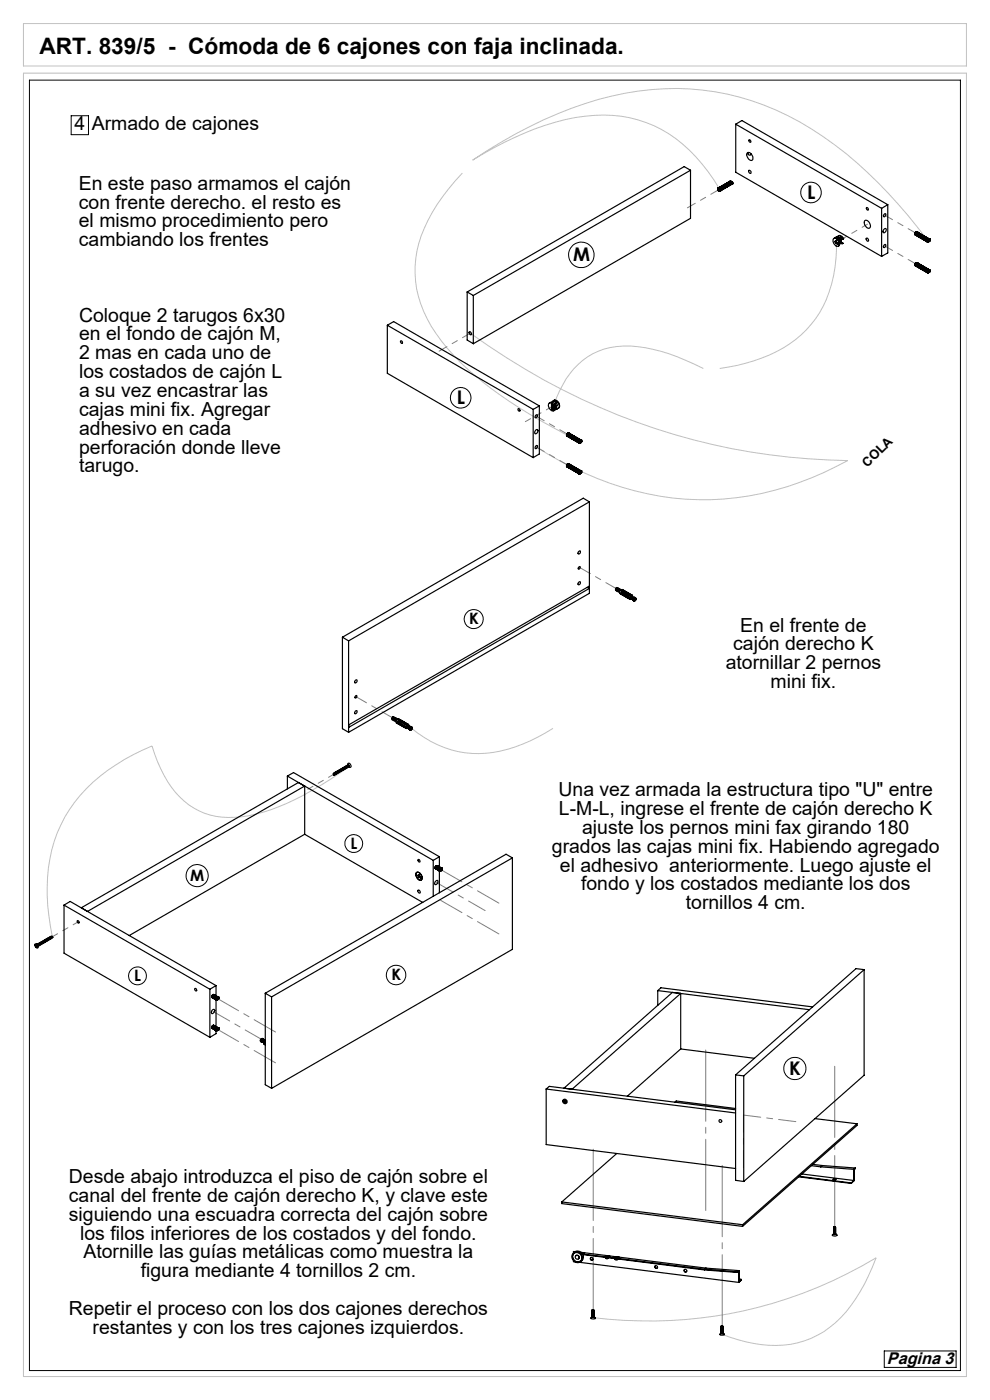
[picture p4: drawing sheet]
<svg xmlns="http://www.w3.org/2000/svg" width="210mm" height="297mm" viewBox="0 0 210 297" stroke-linecap="round" stroke-linejoin="round" font-family="sans-serif">
<path d="M5 15.5h200v276.5h-200zM5 5h200v9h-200zM98.1 36.7a35.2 35.2 0 0 0-9.7 16.6 23 23 0 0 0 5.2 19 66.4 66.4 0 0 0 18.9 15.7l4.9 2.8 5.4 2.8M152.7 40.2a31.4 31.4 0 0 0-15.6-14.2 30.5 30.5 0 0 0-19.3-.1 71.3 71.3 0 0 0-17.5 8.1 88.4 88.4 0 0 1 32.2-14.2 54.1 54.1 0 0 1 42.1 9.2 96.4 96.4 0 0 1 22.1 21.9M177.4 50.6a27.7 27.7 0 0 1-4.4 17 25.3 25.3 0 0 1-14.8 9.4l-5.5 1.2M99.8 70.7a138 138 0 0 0 80 27 61.1 61.1 0 0 1-39.8 7.6 71.3 71.3 0 0 1-26.2-10.4M149.2 78.2a39.4 39.4 0 0 0-15.5-4.8 14.6 14.6 0 0 0-14.4 8.3l-1.3 2.8-.6 1.5M87.2 154.4a21.8 21.8 0 0 0 23.6 3.5 40.4 40.4 0 0 0 6.5-3.4M74.3 162.5a64.6 64.6 0 0 1-18.5 9.8 18.7 18.7 0 0 1-13.6-.3 17.5 17.5 0 0 1-8.1-8.9l-1.9-4.8a36.7 36.7 0 0 0-18.4 15 33.3 33.3 0 0 0-3.4 21l.7 4.5M125.5 279.5a93.3 93.3 0 0 0 60.3-12.7 35.8 35.8 0 0 1-8.6 13.8 19.6 19.6 0 0 1-17.3 4.4 37.5 37.5 0 0 1-7-2" fill="none" stroke="#c0c0c0" stroke-width=".21"/>
<g fill="none" stroke="#000" stroke-width=".21">
<path d="M6.2 17h197.5v273.8h-197.5zM15.1 24.5h3.7v4.1h-3.7zM187.6 286.6h15.2v3.5h-15.2z"/>
<circle cx="123.3" cy="54.1" r="2.7"/>
<circle cx="172" cy="40.8" r="2.17"/>
<circle cx="97.7" cy="84.4" r="2.19"/>
<circle cx="100.5" cy="131.3" r="2.02"/>
<circle cx="75" cy="179" r="1.88"/>
<circle cx="41.8" cy="185.7" r="2.35"/>
<circle cx="29.2" cy="207" r="1.89"/>
<circle cx="84" cy="206.8" r="2.07"/>
<circle cx="168.6" cy="226.7" r="2.35"/>
</g>
<path d="M149.7 256.8v-34.1M125.8 277.9v-34.1M177.1 260.3v-34.1M153.2 281.3v-34.1" fill="none" stroke="#808080" stroke-width=".21" stroke-dasharray="15.2 1.3 1.3 1.3" stroke-dashoffset=".1"/>
<path d="M157.7 236.6v11.1M168.8 238l-11.1-1.4" fill="none" stroke="#808080" stroke-width=".21" stroke-dasharray="15.2 1.3 1.3 1.3" stroke-dashoffset="11.5"/>
<path d="M111.4 89.4l5.6-3.1M70.8 164.3l-5.5 3.1M16.6 195.6l-5.5 3.1" fill="none" stroke="#808080" stroke-width=".21" stroke-dasharray="15.2 1.3 1.3 1.3" stroke-dashoffset="14"/>
<path d="M93.5 191l12.3 7.1M93.5 184.5l12.3 7.1M46.1 211.8l12.4 7.1M46.1 218.3l12.4 7.2" fill="none" stroke="#808080" stroke-width=".21" stroke-dasharray="15.2 1.3 1.3 1.3" stroke-dashoffset="10"/>
<path d="M92.6 187.2l10.3 6M45.2 214.6l10.3 5.9" fill="none" stroke="#808080" stroke-width=".21" stroke-dasharray="15.2 1.3 1.3 1.3" stroke-dashoffset="11.2"/>
<path d="M152.4 40.3l-6.6 3.8M187.7 52.2l6.6 3.8M194.3 49.5l-6.6-3.9M99.8 70.7l-6.7 3.8M113.8 88.3l6.6 3.8M113.8 94.8l6.6 3.9" fill="none" stroke="#808080" stroke-width=".21" stroke-dasharray="15.2 1.3 1.3 1.3" stroke-dashoffset="13.3"/>
<path d="M184 47.6l-5.6 3.2" fill="none" stroke="#808080" stroke-width=".21" stroke-dasharray="15.2 1.3 1.3 1.3" stroke-dashoffset="13.9"/>
<path d="M130.8 124.9l-7.8-4.5M75.5 147.8l7.8 4.5" fill="none" stroke="#808080" stroke-width=".21" stroke-dasharray="15.2 1.3 1.3 1.3" stroke-dashoffset="12.7"/>
<g fill="none" stroke="#000" stroke-width=".25">
<path d="M146.5 36.1l-46.1 26.6M146.5 36.1v10.2l-46.1 26.6M146.5 36.1l-1.4-.8-46 26.6M152.3 40h.1M152.3 40l-.1 .2M152.3 39.9v.1M152.3 39.9h.1M152.4 39.9h-.1M152.4 39.9v.1M152.4 39.9h.1M152.4 40h.1M152.5 40h.1"/>
<path d="M154.8 38.4h.1M154.9 38.4h.1M154.9 38.4l-2.6 1.5M154.9 38.4l-2.5 1.5M155 38.4v.1M155 38.4l-2.6 1.5M155 38.5h.1M155.1 38.5h.1M155 38.5l-2.6 1.5M155 38.5l-2.5 1.5M155.1 38.5l-2.6 1.5M155.1 38.5l.1 .1"/>
<path d="M155.1 38.5v.1M155.1 38.6h.1M155.1 38.6l-2.5 1.4M155.2 38.6h.1M155.2 38.6l-2.6 1.5M155.2 38.6l-2.6 1.4M155.2 38.6v.1M155.2 38.7h.1M155.2 39.1h.1M155.2 38.7l-2.5 1.5M155.2 38.7l-2.6 1.5M155.2 39.1l-2.5 1.5"/>
<path d="M155.3 38.8h.1M155.3 38.8v.1M155.3 39h.1M155.3 38.7v.1M155.3 38.8l-2.6 1.5M155.3 38.7l-2.6 1.5M155.3 38.8l-2.6 1.4M155.3 38.9h.1M155.3 38.9l-2.6 1.5M155.3 38.9l-2.5 1.5M155.3 39l-2.6 1.5M156.1 26.3v10.2l30.9 17.9"/>
<path d="M156.1 26.3l30.9 17.9M156.1 26.3l1.3-.7 30.9 17.8M158.5 32.4a1.05 1.05 0 0 1 1 .5 1.05 1.05 0 0 1 0 1.1 1.14 1.14 0 0 1-1-1.6zM158.8 32.3a.33 .33 0 0 0 .1 .6 .33 .33 0 0 0 .4-.2M158.9 36.1a.36 .36 0 0 1 .4 .2 .36 .36 0 0 1-.2 .5l-.2-.3zM158.9 29.6a.33 .33 0 0 1 .3 .2 .33 .33 0 0 1-.1 .4l-.2-.2zM152.2 40.1h.1M152.2 40v.1M152.2 40.2h.1M152.2 40h.1M152.3 40.1a.23 .23 0 0 1 .3 .1 .23 .23 0 0 1-.2 .3zM152.3 40.3h.1"/>
<path d="M152.3 40.4h.1M152.4 40.5h.1M152.5 40.5v.1M152.5 40.5h.1M152.5 40.6h.1M152.6 40.1h.1M152.6 40.6h.1M152.6 40h.1M152.6 40v.1M152.6 40.1l.1 .1M152.6 40.2h.1M152.6 40.5h.1"/>
<path d="M152.6 40.1v.1M152.6 40.5v.1M152.6 40.5l.1 .1M152.7 40.2v.1M152.7 40.5h.1M152.7 40.2h.1M152.7 40.3v.1M152.7 40.4h.1M152.7 40.3h.1M152.7 40.3v.2M152.7 40.5h-.1M152.8 40.4h-.1"/>
<path d="M176.9 50.6a1.12 1.12 0 0 1 1 1.6 .99 .99 0 0 1-1.2-1.2zM177.1 50.5l.5-.1-.7 .2M177.1 51.3l.2 .1M177.2 51.2v.1M177.2 51.3l.2 .1M177.2 51.3h-.1M177.2 50.4a.78 .78 0 0 1 1.3 .5l-.3 .1M177.3 51.3l-.2-.1v.1M177.3 51.3v-.2l.1 .6-.1-.1M177.3 51.4v.2M177.4 51.6h.1M177.4 51.2l-.1 .1"/>
<path d="M177.4 51.4h-.1M177.4 51.6h-.1M177.4 51.4l.2 .1M177.4 51.5l.2 .1zM177.7 50.2a.52 .52 0 0 1 .9 .2l.2 .3M177.7 50.4l.5 .6M177.7 50.4l-.3 .2a1.03 1.03 0 0 1 .4 1.6M177.7 51.4l.3 .3-.3 .1zM177.7 50.4v.3l.5 .3M177.8 51.5v.2M177.8 51.7h.1M177.8 51.7l-.1 .1"/>
<path d="M177.8 50.1a.83 .83 0 0 1 1.2 .5l-.2 .1M177.9 50.9v.2M178.2 51l-.3 .1M178.3 51.6l.4 .1M178.3 51.6l-.2 .1M178.3 50.6v-.2l.5 .3M178.3 51.4v.2M178.3 51.4l.4 .3M178.4 51.4l.5 .2-.2 .1M178.4 50.5v.3M178.4 50.9v.5M178.4 51.4h-.1"/>
<path d="M183.4 46.8a1 1 0 0 1 1.1 .5 1 1 0 0 1-.1 1.1 1.19 1.19 0 0 1-1-1.6zM183.7 50.6a.34 .34 0 0 1 .5 .1 .34 .34 0 0 1-.2 .5zM183.8 44a.33 .33 0 0 1 .4 .2 .33 .33 0 0 1-.1 .4l-.3-.2zM187 44.2v10.2M187.5 52l.2-.1a.3 .3 0 0 1 .1 .4 .3 .3 0 0 1-.4 0zM187.5 45.5l.2-.2a.3 .3 0 0 1 .1 .5 .3 .3 0 0 1-.4 0zM187.5 48.6a.27 .27 0 0 1 .4-.1 .27 .27 0 0 1 .1 .4 .35 .35 0 0 1-.3 .4 .35 .35 0 0 1-.4-.2zM188.3 43.4l-1.3 .8M188.3 43.4v10.3l-1.3 .7M194.1 49.6l2.5 1.4M194.1 49.6h.1M194.1 49.7l2.5 1.5"/>
<path d="M194.1 49.5h.1M194.1 49.6v.1M194.1 49.7h.1M194.1 56.1l2.6 1.5M194.1 56.1h.1M194.1 56.2v.1M194.1 56v.1M194.1 49.5v.2M194.1 49.8h.1M194.1 56v.2M194.1 56.3h.1M194.1 49.8l2.6 1.5"/>
<path d="M194.1 49.5l2.6 1.5M194.1 49.5v.1M194.1 49.6l2.5 1.5M194.1 49.7l2.5 1.4M194.1 56l2.6 1.5M194.1 56h.1M194.1 56.1l2.5 1.5M194.1 56.2l2.5 1.5M194.1 56.3l2.5 1.4M194.1 56.3l2.6 1.5M194.1 49.5l2.6 1.4M194.1 56.3l2.6 1.6"/>
<path d="M194.1 49.4l2.6 1.5M194.1 49.4h.1M194.1 49.4v.1M194.1 55.9l2.6 1.6M194.1 55.9h.1M194.1 55.9v.1M194.2 49.4h.1M194.2 49.4h-.1M194.2 55.9h.1M194.2 55.9h-.1M194.2 49.4l-.1 .1M194.2 55.9l-.1 .1"/>
<path d="M194.2 49.4l2.5 1.5M194.2 55.9l2.5 1.5M194.2 49.3v.1M194.2 49.3h.1M194.2 55.8h.1M194.2 49.4l2.5 1.4M194.2 49.3l2.6 1.5M194.2 55.8v.1M194.2 55.8l2.6 1.5M194.3 49.2h.1M194.3 55.8h-.1M194.3 55.8h.1"/>
<path d="M194.3 49.3l2.5 1.5M194.3 49.2v.1M194.3 49.2l2.6 1.5M194.3 55.8l2.5 1.5M194.3 55.8l2.6 1.5M194.3 49.2l-.1 .1M194.3 55.7h.1M194.4 49.2l2.5 1.5M194.4 49.2l2.6 1.5M194.4 55.7l2.7 1.5M194.4 55.7l2.5 1.5M194.5 49.2h-.1"/>
<path d="M194.5 49.2l2.5 1.5M194.5 55.7l2.5 1.5M194.5 49.2h.1M194.5 49.2l2.6 1.5M194.5 55.7h-.1M194.5 55.7h.1M196.6 51.2h.1M196.6 51.1h.1M196.6 51v.1M196.6 51h.1M196.6 57.7l.1 .1M196.6 57.7h.1"/>
<path d="M196.6 57.6v.1M196.6 57.6h.1M196.6 51.1v.1M196.6 51.2l.1 .1M196.7 51.2v.1M196.7 51h.1M196.7 57.8h.1M196.7 57.5h.1M196.7 51h-.1M196.7 57.8v.1M196.7 51.3h.1M196.7 50.9v.1"/>
<path d="M196.7 50.9h.1M196.7 57.4h.1M196.7 57.4v.2M196.7 57.9h.2M196.7 50.8h.1M196.7 57.9h.1M196.8 50.8h-.1M196.8 57.3l-.1 .1M196.8 57.5l.2-.2a.24 .24 0 0 1 .1 .3 .24 .24 0 0 1-.4 .1zM196.8 57.3h.1M196.8 57.9h.1M196.8 50.8h.1"/>
<path d="M196.8 51.3h-.1M196.8 51.3h.1M196.8 57.8v.1M196.8 57.8l.1 .1M196.9 50.7h.1M196.9 50.8h.1a.24 .24 0 0 1 .1 .3 .24 .24 0 0 1-.4 0zM196.9 57.3h.1M196.9 50.7l-.1 .1M196.9 51.3h.1M196.9 57.8v.1M196.9 57.8h.1M196.9 57.2v.1"/>
<path d="M196.9 57.2h.1M197 50.7h.1M197 57.2h.1M197 57.8h.1M197 51.2l-.2 .1M197 57.8h-.2M197 50.7h-.1M197 57.2l-.2 .1M197 51.2h.1M197 57.7h.1M197.1 50.7h.1M197.1 51.1h.1"/>
<path d="M197.1 57.7h.1M197.1 50.7h-.1M197.1 51.1l-.1 .1M197.1 57.2v.1M197.1 57.3h.1M197.1 57.6h.1M197.1 50.8h.1M197.1 50.8v.1M197.1 50.9h.1M197.1 51h.1M197.1 57.3v.1M197.1 57.4h.1"/>
<path d="M197.1 57.5h.1M197.1 57.4v.1M82.2 69v10.2l30.9 17.9M82.2 69l30.9 17.9M82.2 69l1.3-.8 30.9 17.9M99.1 61.9l1.3 .8M99.1 61.9v10.2l1.3 .8M99.6 70.4a.4 .4 0 0 1 .3 .2 .4 .4 0 0 1 0 .4 .5 .5 0 0 1-.3-.6zM100.4 62.7v10.2M109.9 86.7a.29 .29 0 0 1 .3 .2 .29 .29 0 0 1 0 .3l-.3-.1zM113.1 86.9v10.2M113.6 94.6l.2-.1a.33 .33 0 0 1 .1 .4 .33 .33 0 0 1-.4 .2z"/>
<path d="M113.6 88.1l.2-.1a.3 .3 0 0 1 .1 .4 .3 .3 0 0 1-.4 .1zM113.7 91.2h.1a.34 .34 0 0 1 .4 .2 .34 .34 0 0 1-.2 .4l-.3 .2a.42 .42 0 0 1-.4-.4 .42 .42 0 0 1 .4-.4zM114.4 86.1l-1.3 .8M114.4 86.1v10.2l-1.3 .8M117.1 86.5l.6 .4 .3-.1-.5-.3M117.1 86.7l.6 .3-.3 .1M117.1 86.7l-.1 .1M117.4 85.1l.2-.2 .3 .1-.6 .1-.8 .4M117.4 86a.63 .63 0 0 0-.4-.5 .63 .63 0 0 0-.7 .2 1.09 1.09 0 0 0 1.2 1.4l-.5-.3M117.4 86l-.4-.2v1M117.5 84.9a1 1 0 0 1 1 .5 1 1 0 0 1-.1 1.2M117.5 86l-.3 .1-.1 .6"/>
<path d="M117.5 86.5l.2-.1 .5 .3M117.5 86v.5M117.7 85.6a.3 .3 0 0 1 .3 .3 .3 .3 0 0 1-.3 .3zM118 85a1.03 1.03 0 0 1 .4 1.6l-.4-.1v-.3M118 85l-.9 .5 .5 .5h-.2M118 85.5l.2 .5-.3 .3M118 85v.5M118 85.5l-.3 .1M118.2 86.7h-.1M118.2 86.7l-.3 .2M120.2 92.3l2.6 1.5M120.2 92.4l2.6 1.5"/>
<path d="M120.2 98.8l2.6 1.5M120.2 98.9l2.6 1.5M120.2 92.3h.1M120.2 98.8h.1M120.2 92.2h.1M120.2 92.4h.1M120.2 92.1v.1M120.2 98.7h.1M120.2 98.9h.1M120.2 92.2v.1M120.2 98.7v.1M120.2 92.1l2.6 1.5"/>
<path d="M120.2 92.1h.1M120.2 92.2l2.6 1.5M120.2 92.3v.1M120.2 98.7l2.6 1.5M120.2 98.7l2.5 1.5M120.2 98.8v.1M120.2 99h.1M120.2 92.2l2.6 1.4M120.2 92.4l2.6 1.6M120.2 92.5h.1M120.2 98.6v.1M120.2 98.6l2.6 1.5"/>
<path d="M120.2 98.6h.1M120.2 99l2.6 1.5M120.3 92.1h-.1M120.3 92l-.1 .1M120.3 98.6l-.1 .1M120.3 98.6h-.1M120.3 92.1l2.5 1.5M120.3 92l2.6 1.5M120.3 92h.1M120.3 98.6l2.5 1.5M120.3 98.5l2.6 1.5M120.3 98.5h.1"/>
<path d="M120.3 98.5v.1M120.3 92v.1M120.3 98.6h.1M120.3 92l2.5 1.5M120.3 98.6l2.5 1.4M120.3 92l2.6 1.4M120.4 91.9l-.1 .1M120.4 98.5h-.1M120.4 98.5l2.5 1.4M120.4 91.9l2.5 1.5M120.4 91.9h.1M120.4 98.4v.1"/>
<path d="M120.4 98.4l-.1 .1M120.4 91.9l2.6 1.4M120.4 98.4l2.6 1.5M120.5 91.9h.1M120.5 98.4h.1M120.5 91.8l2.7 1.5M120.5 98.4l2.7 1.5M120.5 91.8v.1M120.6 91.8l2.6 1.5M120.6 91.9h.1M120.6 98.4h.1M122.8 93.9h.1"/>
<path d="M122.8 93.8v.1M122.8 93.7v.1M122.8 93.7h.1M122.8 93.8h-.1M122.8 93.6h.1M122.8 94h.1M122.8 93.6v.3M122.8 93.9v.1M122.8 93.5v.1M122.8 93.9l.1 .1M122.8 93.5h.1M122.9 94h.1"/>
<path d="M122.9 93.4v.1M122.9 93.4h.1M122.9 93.5l-.1 .1M122.9 100h.1M122.9 100l-.1 .1M122.9 93.9h.1M122.9 93.9v.1M122.9 99.9h.1M123 93.5v-.1a.22 .22 0 0 1 .2 .4 .22 .22 0 0 1-.4 0zM123 99.9h-.1M123 99.9h.1M123 93.4h.2"/>
<path d="M123 93.9h-.1M123 93.3v.1M123 93.3h.1M123 93.9h.1M123 99.9h.2M123.1 93.3h.1M123.1 93.9h.1M123.1 99.9h.1M123.2 93.8h.1M123.2 99.8l-.2 .1M123.2 93.3h-.1M123.2 99.9l.1 .1"/>
<path d="M123.2 93.4h.1M123.2 93.7h.1M123.2 99.9h.1M123.2 93.3v.1M123.2 93.3l.1 .1M123.2 93.4v.1M123.2 93.5h.1M123.2 100h.1M123.2 93.5v.1M123.2 99.9v.2M123.3 93.6h-.1M123.3 93.4l-.1 .1"/>
<path d="M122.7 117l.2-.1a.3 .3 0 0 1 .2 .4 .3 .3 0 0 1-.5 .1zM122.7 100.2h.1M122.7 100.2l.1 .1M122.7 100.3h.1M122.8 100.4h.1M122.8 100.3h.1M122.8 100.2h.1M122.8 100.4l.2 .1M122.8 100.2v.2M122.8 100.4v.1M122.8 100.3v.1M122.8 100.5h.1"/>
<path d="M122.8 100.1v.1M122.8 100.1h.1M122.8 100v.1M122.9 100.5h.1M123 100a.22 .22 0 0 1 .2 .3 .22 .22 0 0 1-.4 0zM123 100.5h.1M123 100.4h.1M123 100.4v.1M123.1 100.4h.1M123.2 100.3h.1M123.2 100.2h.1M123.2 100.1h.1"/>
<path d="M123.3 100.1l-.1 .1M125 106.5l-1.3-.8-51.1 29.5M125 106.5l-51.1 29.5M125 106.5v19.4l-51.1 29.5M72.6 135.2l1.3 .8M72.6 135.2v19.4l1.3 .8M73.9 136v19.4M122.7 120.4l.2-.2a.29 .29 0 0 1 .1 .4 .29 .29 0 0 1-.3 .1zM122.7 123.5l.2-.1a.3 .3 0 0 1 .2 .5 .3 .3 0 0 1-.5 0zM124.6 124.6l.4 .2M130.8 124.7h.1M130.8 124.7l-.1 .3 .1 .2"/>
<path d="M130.8 124.7v-.1a.34 .34 0 0 0-.3 .4 .34 .34 0 0 0 .3 .3M130.8 124.7l.2 .1M131 125.3h.1M131 125.3h-.1a.27 .27 0 0 1 0-.3 .27 .27 0 0 1 .3-.1v-.1a.35 .35 0 0 0-.4 .2 .35 .35 0 0 0 .2 .4M131.3 125.6a.32 .32 0 0 1-.3-.4 .32 .32 0 0 1 .4-.3v.1a.26 .26 0 0 0-.3 .2 .26 .26 0 0 0 .1 .3l.2 .1M131.4 125l.2 .1M131.4 125l.1 .1M131.5 125.1l.2 .1M131.8 125.7l1.5 .8v.5l-1.5-.9zM131.9 125.7v.3M131.9 126l1.3 .8M131.9 126l-.1 .1"/>
<path d="M131.9 125.4l.4-.2 1.5 .9-.4 .2zM132.3 125.4l-.3 .1M132.3 125.4l1.3 .7M132.3 125.2v.2M134.1 126.3l.1 .4M134.1 126.3l-2.1-1.2a.55 .55 0 0 0-.4 .8l2 1.2M134.1 126.3a.6 .6 0 0 0-.5 .8M134.2 126.7v-.2a.31 .31 0 0 0-.5 .1 .31 .31 0 0 0 .2 .5l.1-.1-.4 .1M134.3 127.4l.1 .1M134.3 126.8l-.3-.2-.2 .1v.2l.4 .2M134.5 126.9a.21 .21 0 0 1 .3-.1 .21 .21 0 0 1 .1 .3 .29 .29 0 0 1-.2 .4 .29 .29 0 0 1-.3-.3zM134.6 127.2l.1 .1"/>
<path d="M134.7 126.7a.39 .39 0 0 0-.5 .2 .39 .39 0 0 0 .1 .5M134.7 127.2l-.2 .1h.2M134.7 127.3h.1M134.7 127.1h.1M134.7 127.2h.1M134.7 127h.2a.25 .25 0 0 1-.1 .3 .25 .25 0 0 1-.3 .1zM134.8 127l-.1 .2M134.8 127v.1M134.8 127.2v.1M134.8 127.1h.1M134.8 126.8a.39 .39 0 0 0-.5 .1 .39 .39 0 0 0 0 .5M134.9 127.1l-.1 .1"/>
<path d="M74 153.8l51-29.4v.4l-51 29.5zM75.4 150.9l.1-.1a.32 .32 0 0 1 .2 .4 .32 .32 0 0 1-.5 .1zM75.4 144.4l.1-.2a.33 .33 0 0 1 .2 .5 .33 .33 0 0 1-.5 .1zM75.4 147.6l.2-.1a.26 .26 0 0 1 .1 .4 .26 .26 0 0 1-.4 .1zM83.3 152.6v-.6a.37 .37 0 0 0-.3 .4 .37 .37 0 0 0 .3 .3M83.3 152.6h.1M83.3 152.1h.2M83.5 152.7a.25 .25 0 0 1 0-.3 .25 .25 0 0 1 .2-.1v-.1a.34 .34 0 0 0-.4 .3 .34 .34 0 0 0 .3 .4M83.5 152.7h.1M84 152.4a.24 .24 0 0 0-.3 .1 .24 .24 0 0 0 0 .4l.3 .1M84 152.4v-.1a.34 .34 0 0 0-.4 .3 .34 .34 0 0 0 .3 .4M84 152.4h.1l.1 .1"/>
<path d="M84 152.4v.1M84 152.5l.2 .1M84.3 153.1l1.5 .8v.4l-1.5-.8zM84.4 153.1v.3M84.4 153.4l1.4 .8M84.4 153.4l-.1 .1M84.5 152.8l.3-.2 1.5 .9-.3 .2zM84.8 152.7l-.3 .2M84.8 152.7l1.3 .9M84.8 152.6v.1M86.6 153.7l.1 .4M86.6 153.7l-2-1.2a.58 .58 0 0 0-.5 .8l2 1.2"/>
<path d="M86.6 153.7a.58 .58 0 0 0-.5 .8M86.7 154.1v-.2a.32 .32 0 0 0-.4 .1 .32 .32 0 0 0 .1 .5l.1-.1-.4 .1M86.8 154.8l.2 .1M86.9 154.2l-.5-.2-.1 .3 .4 .2M87.1 154.6l.1 .1M87.2 154.1a.4 .4 0 0 0-.4 .2 .4 .4 0 0 0 0 .5M87.2 154.4h.1a.22 .22 0 0 1 .1 .3 .22 .22 0 0 1-.3 0zM87.2 154.1a.43 .43 0 0 0-.4 .7M87.2 154.1l.1 .1M87.2 154.6l-.1 .1h.1M87.2 154.7l.1 .1M87.2 154.5h.1"/>
<path d="M87.2 154.6h.1M87.3 154.5v-.1l-.1 .2M87.3 154.6v.2M87.3 154.5h.1M87.3 154.2a.39 .39 0 0 1 .1 .5 .39 .39 0 0 1-.4 .2M87.3 154.2a.43 .43 0 0 0-.3 .7M87.4 154.5l-.1 .1M61 164.6l30.9 17.9M61 164.6l1.3-.7 30.9 17.8M61 164.6v2.8M64.6 177l25.1 14.4M64.6 166.8v10.2"/>
<path d="M64.6 177l-37.2 21.5M70.7 164.2l.2-.1 .1 .2h-.1M70.7 164.2l.2-.2a.23 .23 0 0 1 .2 .1 .23 .23 0 0 1 0 .3l-.1-.1M70.8 164.4h.1M70.8 164.4h.2M70.9 164a.25 .25 0 0 1 .3 0 .25 .25 0 0 1 .1 .3l-.2-.3M70.9 164.3l-.1 .1M70.9 164.3l.1 .1M71 164.4h-.2M71 164l.2 .2M71.1 163.9a.24 .24 0 0 1 .3 0 .24 .24 0 0 1 0 .3l-.1-.3M71.2 163.9l.1 .2"/>
<path d="M71.3 163.8a.24 .24 0 0 1 .3 0 .24 .24 0 0 1 0 .3l-.2-.3M71.3 163.8l.2 .2M71.5 163.7l.2 .2M71.6 163.7l.3 .2a.25 .25 0 0 0-.1-.3 .25 .25 0 0 0-.4 .1M71.7 163.6l.2 .2M71.8 163.5l.2 .4a.23 .23 0 0 0-.1-.3 .23 .23 0 0 0-.3 0M71.9 163.5l.1 .2M71.9 163.8h.1M72 163.4l.1 .4a.23 .23 0 0 0 0-.3 .23 .23 0 0 0-.3 0M72 163.4l.2 .2M72.1 163.3l.3 .4a.24 .24 0 0 0-.1-.4 .24 .24 0 0 0-.3 .1M72.2 163.3l.2 .2"/>
<path d="M72.2 163.6h.1M72.3 163.2l.2 .3a.24 .24 0 0 0 0-.3 .24 .24 0 0 0-.4 .1M72.4 163.2l.2 .2M72.5 163.1l.2 .3a.24 .24 0 0 0-.1-.3 .24 .24 0 0 0-.3 .1M72.5 163.1a.23 .23 0 0 1 .3-.1 .23 .23 0 0 1 0 .3l-.1-.2M72.6 163.1l.2 .2M72.7 162.9a.25 .25 0 0 1 .3 0 .25 .25 0 0 1 .1 .4l-.3-.4M72.7 163l.2 .2M72.8 163.3h-.1M72.8 162.8a.24 .24 0 0 1 .4 0 .24 .24 0 0 1 0 .4l-.2-.4M72.9 162.9l.2 .2M73.1 162.8l.2 .1"/>
<path d="M73.2 162.7l.2 .4a.23 .23 0 0 0-.1-.4 .23 .23 0 0 0-.3 .1M73.3 162.7l.1 .2M73.3 162.9v.1M73.4 162.6l.2 .3a.24 .24 0 0 0-.1-.3 .24 .24 0 0 0-.3 .1M73.4 162.6l.2 .2M73.6 162.5l.2 .3a.24 .24 0 0 0-.1-.3 .24 .24 0 0 0-.3 .1M73.6 162.5l.3 .1-.1 .1M73.7 162.4l.2 .3a.24 .24 0 0 0 0-.3 .24 .24 0 0 0-.3 .1M73.8 162.4h.2v.2M74 162.7a.22 .22 0 0 0 .1-.3 .22 .22 0 0 0-.3-.1v-.3a.43 .43 0 0 1 .6 .2 .43 .43 0 0 1-.2 .6l-.2-.1M8.5 200a.24 .24 0 0 1 .3 0 .24 .24 0 0 1 .1 .3l-.2-.3M8.7 199.9a.24 .24 0 0 1 .3 0 .24 .24 0 0 1 0 .3l-.1-.3"/>
<path d="M8.7 200l.2 .1M8.9 199.8l.2 .2M9 199.8l.2 .3a.23 .23 0 0 0 0-.3 .23 .23 0 0 0-.3 0M9.1 199.7l.2 .1v.2M9.2 199.7l.2 .3a.23 .23 0 0 0-.1-.3 .23 .23 0 0 0-.3 0M9.3 199.6l.2 .1v.1M9.4 199.6l.2 .3a.23 .23 0 0 0-.1-.3 .23 .23 0 0 0-.3 0M9.5 199.5l.2 .1-.1 .1M9.6 199.4a.21 .21 0 0 1 .3-.1 .21 .21 0 0 1 0 .4l-.2-.3M9.6 199.5l.1 .3a.23 .23 0 0 0 0-.3 .23 .23 0 0 0-.3 0M9.6 199.4l.2 .1v.1M9.7 199.3a.21 .21 0 0 1 .4-.1 .21 .21 0 0 1 0 .4l-.2-.3"/>
<path d="M9.8 199.3l.2 .2M9.9 199.2a.24 .24 0 0 1 .3 0 .24 .24 0 0 1 .1 .3l-.2-.3M10 199.2l.2 .2M10.1 199.5h-.1M10.1 199.1a.24 .24 0 0 1 .3 0 .24 .24 0 0 1 0 .3l-.1-.3M10.2 199.1l.1 .2M10.2 199.4h.1M10.3 199a.24 .24 0 0 1 .3 0 .24 .24 0 0 1 0 .3l-.2-.3M10.4 199l.1 .2M10.5 198.9l.2 .2M10.6 198.9l.2 .3a.23 .23 0 0 0 0-.3 .23 .23 0 0 0-.4 0M10.7 198.8l.2 .2"/>
<path d="M10.8 198.7l.3-.1 .1 .3-.3-.2M10.8 198.8l.2 .3a.23 .23 0 0 0-.1-.3 .23 .23 0 0 0-.3 0M11.1 198.9h-.1M13.6 192v10.2l30.9 17.9M13.6 192l30.9 17.9M13.6 192l1.3-.8 30.9 17.9M16.4 195.3a.27 .27 0 0 1 .4 .2 .27 .27 0 0 1-.2 .3l-.2-.3zM17.3 192.6l46-26.6 1.3 .8-46 26.6zM88.3 185.2a.82 .82 0 0 1 .8 0 .82 .82 0 0 1 .4 .8 .51 .51 0 0 1-.2 .7 .51 .51 0 0 1-.7-.3l-.3-.6zM88.3 185.1a1.03 1.03 0 0 1 1.2 1.3 .57 .57 0 0 1-.6 .3 .57 .57 0 0 1-.4-.4l-.3-.6zM88.6 188.9a.32 .32 0 0 1 .5 .1 .32 .32 0 0 1-.2 .5zM88.7 185.8l.1 .1"/>
<path d="M88.7 182.4a.27 .27 0 0 1 .3 .1 .27 .27 0 0 1-.1 .4zM88.7 185.8l.4 .1v.2l-.2-.1M88.7 185.7v.1M88.7 185.8h.1M88.8 185.8l-.1-.1v.1M88.8 185.8v-.2l.1 .2M88.8 185.9v.2M88.8 185.9l.1 .2M88.9 186.1h.1M88.9 185.6l-.1 .2M88.9 186.1h-.1M88.9 186v.2l-.1-.1"/>
<path d="M88.9 186h.2M89.3 185.9v.3M89.3 186.2h.2M89.3 186.2v.1M89.5 186.2l-.2-.3v.4M89.5 186.2l-.2 .1M91.9 182.5v7.6M92.3 184.1l.8 .5M92.3 184.1l.9 .6M92.3 184.1l.9 .5M92.3 184.2l.8 .5M92.3 184l.9 .5"/>
<path d="M92.3 184.3l.9 .4M92.4 183.9l.8 .5M92.4 183.8l.8 .5M92.4 183.8l.9 .5M92.5 186.8h.1a.46 .46 0 0 1 .3 .5 .46 .46 0 0 1-.5 .4 .44 .44 0 0 1-.2-.5 .44 .44 0 0 1 .3-.4zM92.5 183.7l.9 .4M92.6 183.6l.9 .5M92.7 183.6l.8 .5M92.7 183.6l.9 .5M92.7 183.7h-.2l-.2 .4M93.1 184.6h.1M93.1 184.5v.1"/>
<path d="M93.1 184.7l.1 .1M93.2 184.7h.1M93.2 184.5h-.1M93.2 184.4v.1M93.2 184.4h.1M93.2 184.6l-.1 .1M93.2 184.5h.1M93.2 184.6v.1M93.2 184.5l-.9-.5 .8 .5M93.2 181.7v2.2M93.2 184.4l-.9-.5 .9 .5M93.2 181.7l-1.3 .8"/>
<path d="M93.2 184.3v.1M93.2 184.7v4.7M93.2 184.3h.1M93.3 184.7h.1M93.3 184.3h.1M93.3 184.3h-.1M93.3 184.2v.1M93.3 184.2h.1M93.3 184.3h.2a.2 .2 0 0 1 .1 .3 .21 .21 0 0 1-.4-.1zM93.4 184.7h.1M93.4 184.2h.2M93.4 184.2l-.9-.5 .8 .5"/>
<path d="M93.4 184.1h.1M93.5 184.1h.1M93.5 184.1l-.1 .1M93.5 184.7h.1M93.6 184.1h.1M93.6 184.6h.1M93.6 184.1v.1M93.6 184.2h.1M93.6 184.5h.1M93.6 184.3h.1M93.6 184.4h.1M93.6 184.2v.2"/>
<path d="M93.7 184.3h-.1M93.7 184.3l-.1 .1M108.7 182l-51.1 29.5M108.7 182v19.4l-51.1 29.5M108.7 182l-1.3-.8-51.1 29.5M7.4 200.3a.5 .5 0 0 1 .6 .2 .5 .5 0 0 1-.1 .6 .62 .62 0 0 1-.5-.8zM7.5 200.6l.5 .2M7.5 200.6l.2 .1M7.6 200.6h.1M7.6 200.6h-.1M7.7 200.7v.2M7.7 200.3l.3 .2 .1 .4"/>
<path d="M7.8 200.8l.2 .1zM7.8 200.6l-.1-.2 .1 .5h-.1M7.8 200.7h-.1M7.8 200.9h-.1M7.9 200.3l.2 .1 .1 .3h-.1M8 200.3a.21 .21 0 0 1 .3 0 .21 .21 0 0 1 0 .3l-.2-.3M8 200.3l.2 .1v.2M8 200.5l.1 .1M8.1 200.6h.1M8.1 200.2a.24 .24 0 0 1 .4 0 .24 .24 0 0 1 0 .3l-.2-.3M8.2 200.2l.2 .2M8.3 200.1a.24 .24 0 0 1 .3 0 .24 .24 0 0 1 .1 .3l-.2-.3"/>
<path d="M8.4 200.2l.2 .1M8.6 200.1l.1 .1M41.3 209.7a.28 .28 0 0 1 .4 .2 .28 .28 0 0 1-.2 .3l-.2-.2zM44.5 209.9v10.2M44.9 211.3l.9 .5M44.9 211.4l.9 .5M44.9 211.5l.9 .5M44.9 211.6l.9 .5M44.9 217.9l.9 .5M44.9 218l.9 .5M44.9 211.6l1.1 .5M44.9 211.3l.9 .4"/>
<path d="M44.9 217.8l.9 .5M45 211.2l.8 .5M45 211.2l.9 .4M45 211.1l.9 .5M45 217.7l.9 .5M45 217.6l.9 .5M45.1 214.2a.28 .28 0 0 1 .4 0 .28 .28 0 0 1 0 .4 .34 .34 0 0 1-.3 .4 .34 .34 0 0 1-.4-.2zM45.1 211.1l.9 .5M45.1 217.6l.9 .5M45.1 211l.9 .5M45.1 217.6l.9 .4M45.2 217.6l.8 .4"/>
<path d="M45.2 217.5l.8 .5M45.2 217.5l.9 .5M45.2 211l.9 .5M45.3 217.5l.8 .5M45.3 211l.8 .5M45.3 211l.9 .5M45.3 217.5l.9 .5M45.4 217.5a.43 .43 0 0 0-.4 .7M45.8 211.9h.1M45.8 218.4v.1M45.8 218.4h.1M45.8 218.6h.1"/>
<path d="M45.8 211.9v.1M45.8 211.9l-.9-.5 .9 .6M45.8 218.5h.1M45.8 212v.1M45.8 212h.1M45.8 218.5v.1M45.8 218.3v.1M45.8 212.1h.1M45.8 218.3v.2M45.8 218.5l-.9-.4 1.1 .5M45.8 218.6l.1 .1M45.8 218.3h.1"/>
<path d="M45.8 218.4l-.9-.5 .9 .6M45.8 211.7v.1M45.8 211.7h.1M45.8 218.2h.1M45.8 211.8v.1M45.8 209.1v2.2M45.8 212.1v5.7M45.8 218.2v.1M45.8 218.6v.7l-1.3 .8M45.8 218.2l-.8-.4 .8 .5M45.8 209.1l-1.3 .8M45.9 211.7h-.1"/>
<path d="M45.9 218.2h-.1M45.9 212.1h.1M45.9 211.6h.1M45.9 218.6h.1M45.9 218.2h.1M45.9 211.6v.1M45.9 218.6v.1M45.9 211.6l-.9-.5 .9 .5M45.9 218.1v.1M46 212.1h.1M46 212.1h-.1M46 211.6h-.1"/>
<path d="M46 211.6h.1M46 211.7l.1-.1a.22 .22 0 0 1 .1 .3 .22 .22 0 0 1-.3 0zM46 218.6h.1M46 218.1h-.1M46 218.1h.1M46 218.2l.1-.1a.22 .22 0 0 1 .1 .3 .22 .22 0 0 1-.3 .1zM46 211.5v.1M46 218v.1M46 211.5h.1M46 211.5l-.8-.5 .8 .5M46 218h.1M46 211.5h.2"/>
<path d="M46.1 211.5h.1M46.1 212.1h.1M46.1 218h.1M46.1 218.6h.1M46.1 212.1h-.1M46.1 218.6h-.1M46.1 211.5h-.1M46.1 212h.1M46.1 218.5h.1M46.2 211.5h.1M46.2 211.9h.1M46.2 218h.1"/>
<path d="M46.2 218.5h.1M46.2 211.5h-.1M46.2 211.5l.1 .1M46.2 211.5v.1M46.2 218v.1M46.2 218h-.1M46.2 218h-.2M46.2 218.4h.1M46.2 211.5l-.8-.5a.41 .41 0 0 0-.4 .6M46.2 211.6h.1M46.2 211.6v.1M46.2 211.7h.1"/>
<path d="M46.2 211.8h.1M46.2 218.2h.1M46.2 218.1h.1M46.2 218.3h.1M46.2 211.7v.1M46.2 218.1v.3M46.3 211.7h-.1M56.3 210.7v19.4l1.3 .8M56.3 210.7l1.3 .8M57.6 211.5v19.4M139.5 210.1l32.2 4.1M139.5 210.1l.7-.6 32.2 4.1"/>
<path d="M139.5 210.1v3.2M144.4 210.7v11.8M183.3 205.7l-25.5 22.5M183.3 205.7v22.4l-25.5 22.5M183.3 205.7l-1.7-.2-25.6 22.5M55.3 221l.2 .1M55.7 220.3a.39 .39 0 0 0-.4 .2 .39 .39 0 0 0 0 .5M55.7 220.3a.43 .43 0 0 0-.4 .7M55.7 220.3l.2 .1M55.9 220.4l.1 .3M55.9 220.4a.47 .47 0 0 0-.4 .7M56 220.7v-.1a.22 .22 0 0 0-.3 .2 .22 .22 0 0 0 .1 .2l-.3 .1"/>
<path d="M56.1 221.5l.1 .1M56.1 220.8l-.2-.2-.2 .2 .3 .3M56.2 220.7a.57 .57 0 0 0-.1 .8M56.3 221.2l-.1 .4M56.3 220.7a.6 .6 0 0 0-.2 .8M56.3 221.6h-.1M115.9 231v11.8l40.1 5.1M115.9 231l40.1 5.1M115.9 231l.6-.5 39.5 4.9M119.6 233.6l.2 .1M119.6 233.6h.1M119.6 230.9l23-20.4 1.8 .2-23 20.4z"/>
<path d="M119.8 233.6l.1-.2v.2l.2 .1h-.2M119.8 233.6h-.3l.3 .1M119.8 233.7v.3l.1-.3M119.8 233.4v.2M119.8 233.7v.2M119.8 233.7h.1M119.9 233.7h.2M143.2 233.8l.2-.2 12.6 1.6M144.4 222.5l15.6 2M144.4 222.5l-11.3 10M156 228v22.4l1.8 .2M156 228l1.8 .2"/>
<path d="M157.8 228.2v22.4M172.9 237.3l8.9 1.1M181.8 238.4l-24.3 21.4M181.8 238.4v.4l-24.3 21.4M119.2 255l38.3 4.8M119.2 255v.3l38.3 4.9M130.8 244.7l-11.6 10.3M157.5 259.8v.4M169.4 249.7l11 1.3M169.5 249.6l10.9 1.3M170.1 249.1l11 1.3M172.1 247.3l2 .2"/>
<path d="M172.4 247l2 .3M174.1 247.5l7 .6M174.4 247.3l-.3 .2M174.4 247.3l7 .5M176.7 250.2l.1-.1a.25 .25 0 0 1 .3-.1 .25 .25 0 0 1 .1 .3zM176.7 250.2h.6M180.4 250.9v.1M180.6 250.9v.1M180.6 250.9h-.2M180.6 251h-.2M181.1 250.4l-.5 .5M181.1 248.1v2.3"/>
<path d="M181.4 247.8l-.3 .3M181.4 247.8l-.2 .3v2.4l-.6 .5M121.6 266a1.04 1.04 0 0 1 1.6 .2 1.04 1.04 0 0 1-.5 1.5 1.11 1.11 0 0 1-1.1-.5 1.11 1.11 0 0 1 0-1.2zM121.6 265.8a1.14 1.14 0 0 1 1.8 .5 1.14 1.14 0 0 1-.8 1.6 1.22 1.22 0 0 1-1.1-.7 1.22 1.22 0 0 1 .1-1.4zM121.6 265.8a1.2 1.2 0 0 1 1.8 0 1.2 1.2 0 0 1-.2 1.8M121.6 267.4v.2l.4 .1M121.6 265.5v.3M121.6 265.5h.4M121.7 265.5h-.1M121.7 265.9a1.08 1.08 0 0 0 .1 1.4 1.08 1.08 0 0 0 1.4 .2M122.1 266.4a.43 .43 0 0 1 .7 0 .43 .43 0 0 1-.1 .6M122.9 267.8l33.8 4.3"/>
<path d="M123.3 265.7l26.5 3.3M123.3 265.7l.7 .1-.3 .3M123.7 266.1l4.6 .6 .3 .3h.3M123.7 266.1l4.6 .5M125.3 266.8a.32 .32 0 0 0 0 .4 .32 .32 0 0 0 .4 .1M125.6 278.4h.1M125.6 278.7h.1M125.6 278.9h.1M125.6 279.1h.1M125.6 278.2h.1M125.6 278.1h.1M125.6 278.6h.1"/>
<path d="M125.6 278.8h.1M125.6 278.3h.1M125.6 277.9h.1M125.6 278.3v.1M125.6 277.9l.1 .2M125.7 278.5l-.1 .1M125.7 278.8h-.1M125.7 278.1h-.1M125.7 278.4h.2l-.2 .1M125.7 277.8l.2 .1zM125.7 278.2v.1M125.7 278.4v.1"/>
<path d="M125.7 278.7v.1M125.7 278.9v.1M125.7 279.1v.2M125.7 277.8v.2M125.9 278.9l.1 .2h-.4l.1-.1M125.9 279.1l.1 .2h-.4h.1M125.9 278.6l-.2 .1M125.9 278.9h-.2M125.9 279.1h-.2M125.9 279.3l-.2 .1M125.9 278.2h-.2M125.9 277.9l.1 .2h-.4"/>
<path d="M125.9 278.2l.1 .2h-.3M125.9 278.4l.1 .2h-.4h.1M125.9 278.6l.1 .2h-.4M125.9 277.9v.1l-.2 .1M125.9 278.2l-.2 .1M125.9 278.6l-.2 .2M125.9 278.9l-.2 .1M125.9 279.1l-.2 .2M125.9 279.3l.2 .1-.3 .1-.2-.1M125.9 278.9h.1M126 279.4l.3 .2a.58 .58 0 0 1-1 0l.4-.2M128.3 266.6l.1 .1"/>
<path d="M128.4 266.7l.2 .1M128.6 266.4l.1 .1M128.6 266.4l.7 .1M128.6 266.4l-.3 .2M128.7 266.5l-.3 .2M128.7 266.5l.1 .1M128.8 266.6l.2 .1M128.8 266.6l-.2 .2M128.9 266.8l-.2 .1-.1-.1M129 266.8h.1M129 266.8l-.1 .2M129.1 266.8l1.2 .2 .3 .3 .5-.2"/>
<path d="M129.1 266.7l-.2 .1M129.1 266.8l-.2 .2M129.1 266.7l1.2 .2M129.3 266.5l-.4 .3M129.3 266.5l-.2 .2M130.3 266.9h.2M130.5 266.9l.1 .2M130.6 266.7h.1M130.6 266.7h.7M130.6 266.7l-.3 .2M130.7 266.7l-.2 .2M130.7 266.7l.1 .2"/>
<path d="M130.8 266.9h.2M130.8 266.9l-.2 .2M130.9 267l-.2 .2-.1-.1M131 267.1h.1M131.1 267h-.2M131.1 267.1l-.2 .1M131.1 267.1l18.3 2.3 7.1 .5M131.1 267l18.3 2.3M131.3 266.7l-.4 .3M131.3 266.7l-.2 .3M139 268.5a.32 .32 0 0 0 0 .4 .32 .32 0 0 0 .4 .1M145.2 269.3a.34 .34 0 0 0 0 .4 .34 .34 0 0 0 .4 .1"/>
<path d="M149.4 269.3l7.1 .5M149.8 269l-.4 .3M149.8 269l7 .6M156.5 269.8v.1M156.7 269.7l-.2 .2M156.8 269.6l-.1 2.5M156.8 269.6l-.3 .2M156.8 271.3l.5 .2M157.3 271.5l-.5 .4M157.3 271.5l-.6 .6M176.8 260.8h.1M176.8 261.1h.1"/>
<path d="M176.8 261.3h.1M176.8 261.5h.1M176.8 260.6h.1M176.8 260.5h.1M176.8 261h.1M176.8 261.2h.1M176.8 260.3h.1M176.8 260.3l.1 .2M176.9 260.7l-.1 .1M176.9 261.2h-.1M176.9 261.4l-.1 .1M176.9 260.5h-.1"/>
<path d="M176.9 260.8h.3l-.3 .2M176.9 260.2l.3 .1zM176.9 260.6v.1M176.9 260.8v.2M176.9 261.1v.1M176.9 261.3v.1M176.9 261.5v.2M176.9 260.2v.2M177.2 261.5v.2l-.4 .1 .1-.1M177.2 261l-.3 .1M177.2 261.3h-.3M177.2 261.5h-.3"/>
<path d="M177.2 261.7l-.3 .1M177.2 260.6h-.3M177.2 260.3v.2h-.4M177.2 260.6v.2h-.3M177.2 260.8v.2h-.3M177.2 261v.2h-.4M177.2 261.3v.2h-.4M177.2 260.3v.1l-.3 .1M177.2 260.6l-.3 .1M177.2 261l-.3 .2M177.2 261.3l-.3 .1M177.2 261.5l-.3 .2"/>
<path d="M177.2 261.7l-.1 .2-.2-.1M177.2 261.7l.1 .1-.2 .1-.3-.1M177.3 261.8l.2 .2a.58 .58 0 0 1-.9 0l.3-.2M153 281.9h.1M153 282.1h.2M153 282.3l.1 .1M153 282.6h.1M153 282.8l.1 .1M153 281.6l.1 .1M153 281.6h.1M153 281.8h.1M153 282h.1"/>
<path d="M153 282.3h.1M153 282.5h.1M153 281.3h.1M153.1 281.8h-.1M153.1 282h-.1M153.1 282.3h-.1M153.1 282.7h-.2M153.1 281.5l-.1 .1M153.1 282.4h.2M153.1 281.7h.2M153.1 281.3h.2zM153.1 281.3v.2"/>
<path d="M153.1 281.7v.1M153.1 281.9v.1M153.1 282.1v.2M153.1 282.4v.1M153.1 282.6v.1M153.1 281.3h-.2l.2 .1M153.3 281.8l-.2 .1M153.3 282.1h-.1M153.3 282.5l-.2 .1M153.3 282.8l-.2 .1M153.3 281.4l.1 .2h-.4M153.3 281.6l.1 .2h-.4"/>
<path d="M153.3 281.8l.1 .2h-.4M153.3 282.1l.1 .2h-.4M153.3 282.3l.1 .2h-.4M153.3 282.5l.1 .2h-.5M153.3 281.3l-.2 .2M153.3 281.7l-.2 .1M153.3 281.8l-.2 .2M153.3 282.1l-.2 .2M153.3 282.4l-.2 .1M153.3 282.5l-.2 .2M153.3 282.8l.1 .1-.5-.1-.2 .2a.6 .6 0 0 0 1 0l-.3-.2"/>
<circle cx="85.2" cy="72.5" r=".26"/>
<circle cx="70.8" cy="164.3" r=".1"/>
<circle cx="119.8" cy="233.7" r=".47"/>
<circle cx="119.8" cy="233.7" r=".3"/>
<circle cx="152.8" cy="237.8" r=".31"/>
<circle cx="122.4" cy="266.7" r=".4"/>
<circle cx="125.5" cy="267" r=".3"/>
<circle cx="139.2" cy="268.8" r=".3"/>
<circle cx="145.4" cy="269.6" r=".31"/>
</g>
<text font-size="4.8" x="8.4" y="11.5">ART. 839/5 - Cómoda de 6 cajones con faja inclinada.</text>
<g font-size="4.1">
<text x="15.8" y="27.6">4</text>
<text x="19.5" y="27.6">Armado de cajones</text>
<text x="16.7" y="40.2">En este paso armamos el cajón</text>
<text x="16.7" y="44.2">con frente derecho. el resto es</text>
<text x="16.7" y="48.2">el mismo procedimiento pero</text>
<text x="16.7" y="52.2">cambiando los frentes</text>
<text x="16.8" y="68.2">Coloque 2 tarugos 6x30</text>
<text x="16.8" y="72.2">en el fondo de cajón M,</text>
<text x="16.8" y="76.2">2 mas en cada uno de</text>
<text x="16.8" y="80.2">los costados de cajón L</text>
<text x="16.8" y="84.2">a su vez encastrar las</text>
<text x="16.8" y="88.2">cajas mini fix. Agregar</text>
<text x="16.8" y="92.2">adhesivo en cada</text>
<text x="16.8" y="96.2">perforación donde lleve</text>
<text x="16.8" y="100.2">tarugo.</text>
<text x="155.5" y="138">cajón derecho K</text>
<text x="157" y="134">En el frente de</text>
<text x="153.9" y="142">atornillar 2 pernos</text>
<text x="163.4" y="146">mini fix.</text>
<text x="118.5" y="168.9">Una vez armada la estructura tipo &quot;U&quot; entre</text>
<text x="118.6" y="172.9">L-M-L, ingrese el frente de cajón derecho K</text>
<text x="123.5" y="176.9">ajuste los pernos mini fax girando 180</text>
<text x="117.1" y="180.9">grados las cajas mini fix. Habiendo agregado</text>
<text x="118.8" y="184.9">el adhesivo anteriormente. Luego ajuste el</text>
<text x="123.2" y="188.9">fondo y los costados mediante los dos</text>
<text x="145.5" y="192.9">tornillos 4 cm.</text>
<text x="14.6" y="251">Desde abajo introduzca el piso de cajón sobre el</text>
<text x="14.6" y="255">canal del frente de cajón derecho K, y clave este</text>
<text x="14.6" y="259">siguiendo una escuadra correcta del cajón sobre</text>
<text x="17" y="263">los filos inferiores de los costados y del fondo.</text>
<text x="17.7" y="267">Atornille las guías metálicas como muestra la</text>
<text x="29.8" y="271">figura mediante 4 tornillos 2 cm.</text>
<text x="14.6" y="279">Repetir el proceso con los dos cajones derechos</text>
<text x="19.6" y="283">restantes y con los tres cajones izquierdos.</text>
</g>
<g font-size="4">
<text x="171.2" y="42.2">L</text>
<text x="121.6" y="55.4">M</text>
<text x="96.9" y="85.8">L</text>
<text x="167.4" y="228.1">K</text>
</g>
<text font-size="3.6" x="188.1" y="289.3">Pagina 3</text>
<g font-size="3.3">
<text x="99.5" y="132.4">K</text>
<text x="74.4" y="180.1">L</text>
<text x="40.4" y="186.9">M</text>
<text x="28.5" y="208.1">L</text>
<text x="83" y="207.9">K</text>
</g>
<text font-size="2.7" x="184.1" y="99.3" transform="rotate(-45 184.1 99.3)">COLA</text>
</svg>
